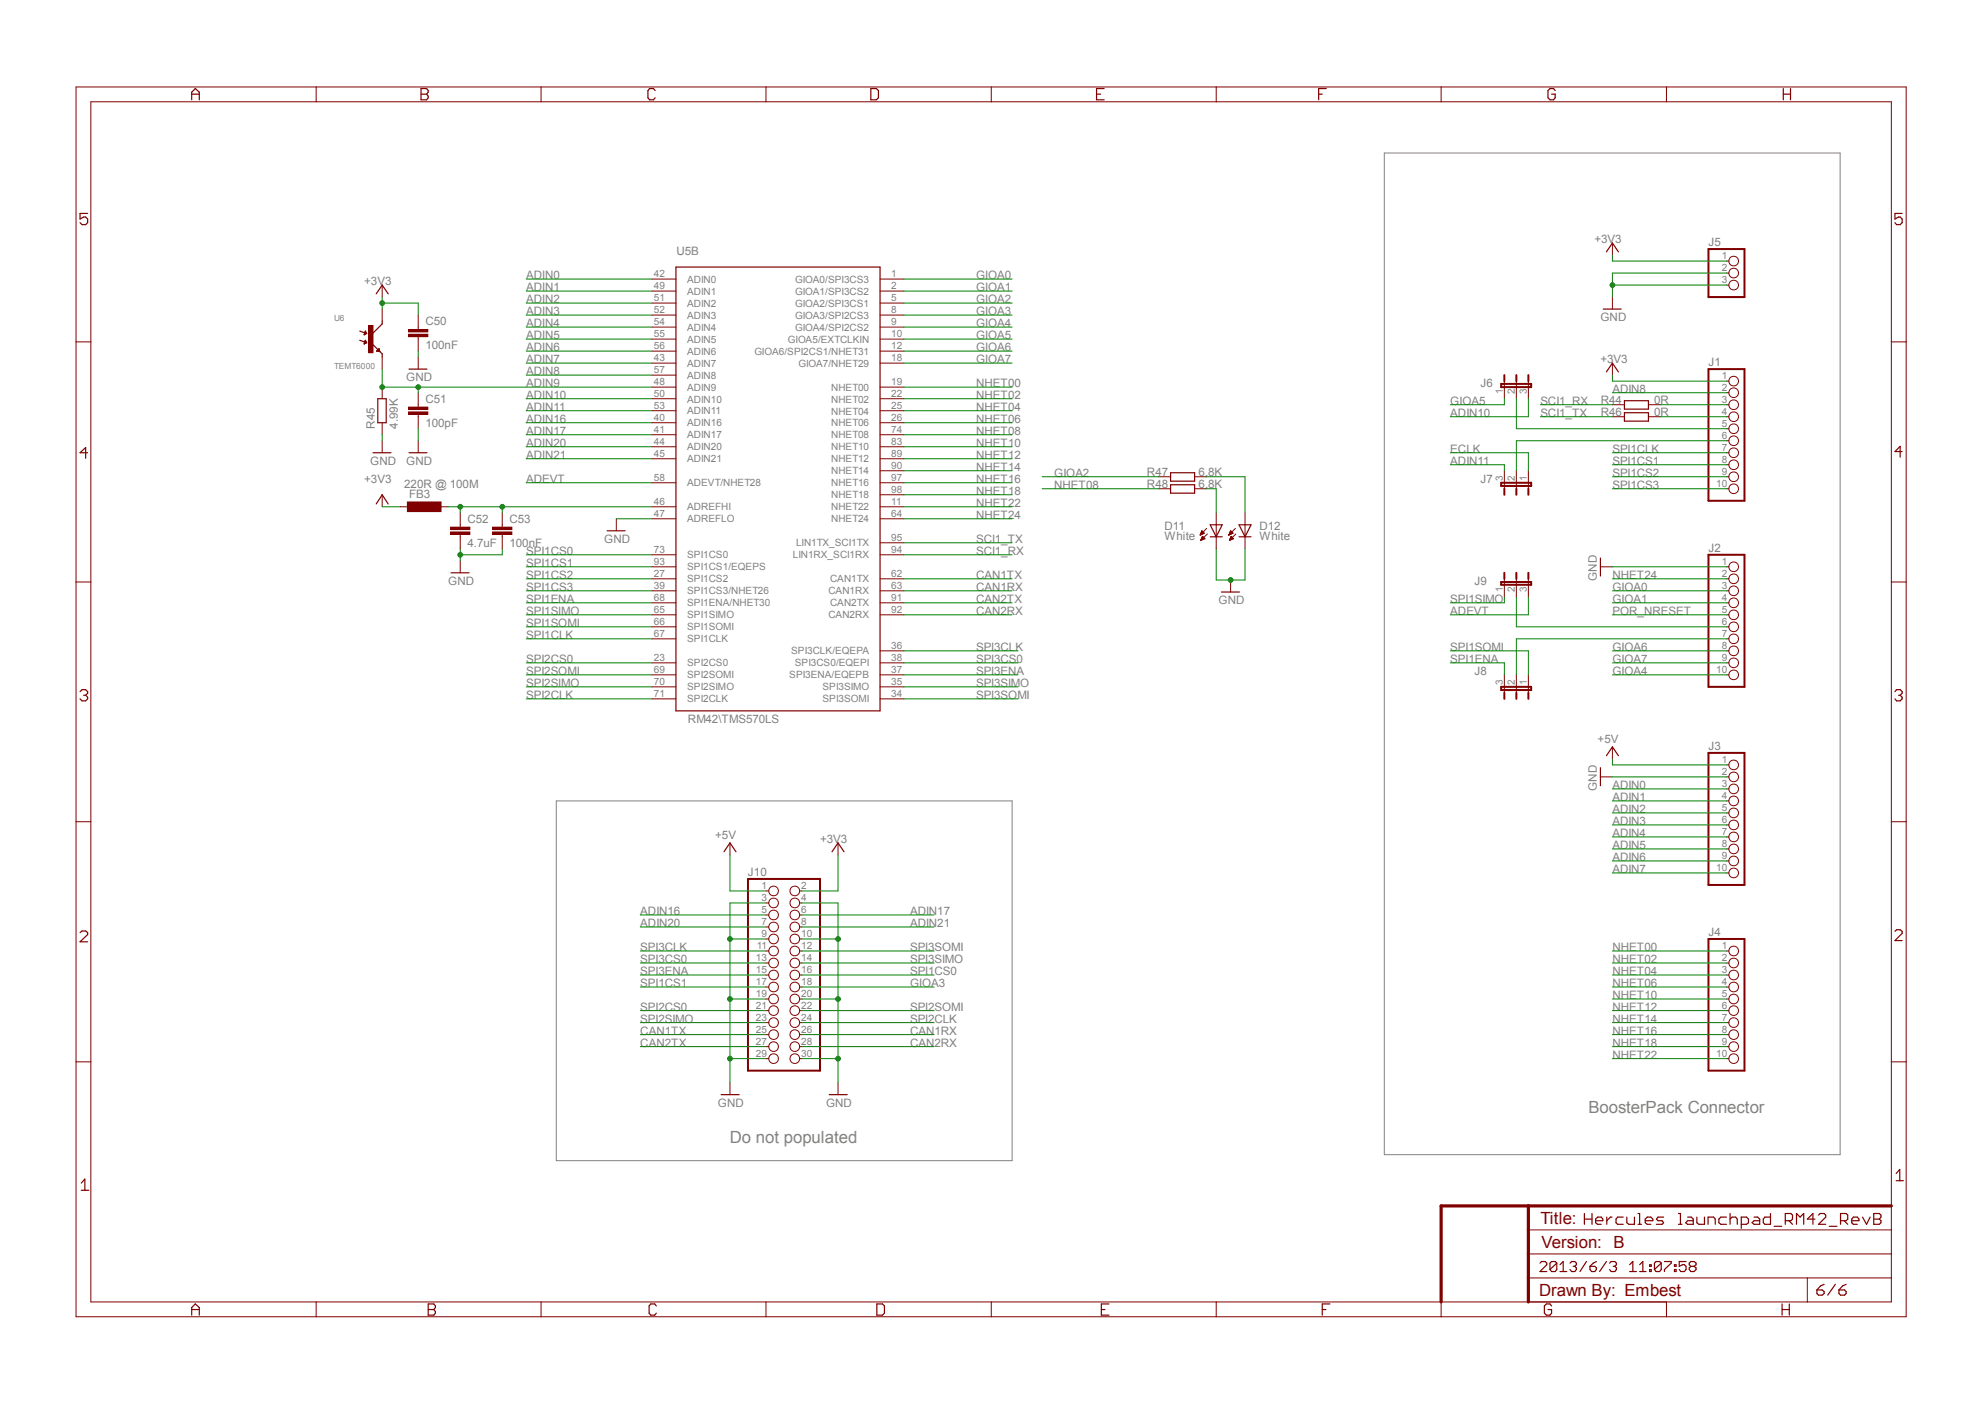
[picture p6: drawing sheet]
<svg xmlns="http://www.w3.org/2000/svg" width="420mm" height="297mm" viewBox="0 0 420 297" stroke-linecap="round" stroke-linejoin="round" font-family="sans-serif">
<path d="M292.9 32.4h96.4v211.9h-96.4zM117.7 169.4h96.4v76.2h-96.4z" fill="none" stroke="#808080" stroke-width=".21"/>
<g fill="none" stroke="#800000" stroke-width=".21">
<path d="M16.1 18.4h387.2v260.2h-387.2zM66.9 18.4v3.1M114.5 18.4v3.1M162.1 18.4v3.1M209.7 18.4v3.1M257.3 18.4v3.1M304.9 18.4v3.1M352.6 18.4v3.1M19.2 21.5h380.9v253.9h-380.9zM137.9 59h5.1M186.2 59h5.1M341.1 51.4v2.6"/>
<path d="M16.1 72.3h3.1M80.9 60.3v2.6M80.9 65.4v2.5M80.9 75.6v2.5M137.9 61.6h5.1M137.9 64.1h5.1M137.9 66.7h5.1M137.9 69.2h5.1M137.9 71.7h5.1M137.9 74.3h5.1M137.9 76.8h5.1M137.9 79.4h5.1"/>
<path d="M186.2 61.6h5.1M186.2 64.1h5.1M186.2 66.7h5.1M186.2 69.2h5.1M186.2 71.7h5.1M186.2 74.3h5.1M186.2 76.8h5.1M341.1 62.9v2.5M400.1 72.3h3.2M137.9 81.9h5.1M137.9 84.4h5.1M137.9 86.9h5.1"/>
<path d="M137.9 89.4h5.1M137.9 92h5.1M137.9 94.5h5.1M137.9 97.1h5.1M186.2 81.9h5.1M186.2 84.4h5.1M186.2 86.9h5.1M186.2 89.4h5.1M186.2 92h5.1M186.2 94.5h5.1M186.2 97.1h5.1M186.2 99.6h5.1"/>
<path d="M137.9 102.1h5.1M137.9 107.2h5.1M137.9 109.8h5.1M137.9 117.4h5.1M137.9 119.9h5.1M186.2 102.1h5.1M186.2 107.2h5.1M186.2 109.8h5.1M186.2 104.7h5.1M186.2 117.4h5.1M186.2 114.8h5.1M338.6 119.9h2.5"/>
<path d="M16.1 123.1h3.1M137.9 122.5h5.1M137.9 125h5.1M137.9 127.5h5.1M137.9 130.1h5.1M137.9 132.6h5.1M137.9 135.2h5.1M186.2 122.5h5.1M186.2 125h5.1M186.2 127.5h5.1M186.2 130.1h5.1M186.2 137.7h5.1"/>
<path d="M400.1 123.1h3.2M137.9 140.2h5.1M137.9 142.8h5.1M137.9 145.3h5.1M137.9 147.9h5.1M186.2 140.2h5.1M186.2 142.8h5.1M186.2 145.3h5.1M186.2 147.9h5.1M341.1 158v2.6M16.1 173.8h3.1M338.6 164.4h2.5"/>
<path d="M400.1 173.8h3.2M16.1 224.6h3.1M400.1 224.6h3.2M66.9 275.4v3.2M114.5 275.4v3.2M162.1 275.4v3.2M209.7 275.4v3.2M257.3 275.4v3.2M304.9 275.4v3.2M323.3 270.4h76.8M323.3 265.3h76.8M323.3 260.2h76.8"/>
<path d="M352.6 275.4v3.2M382.4 270.4v5"/>
</g>
<path d="M323.3 255.1v20.3M400.1 255.1h-95.2v20.3" fill="none" stroke="#800000" stroke-width=".68"/>
<g fill="none" stroke="#800000" stroke-width=".25">
<path d="M40.6 19.9h1.6M89.1 18.7h1.2l.3 .5v.3l-.3 .4 .3 .4v.4l-.3 .4h-1.2zM89.1 19.9h1.2M138.6 19.2l-.3-.5h-.9l-.3 .5v1.5l.3 .4h.9l.3-.4M184.2 18.7h1.2l.4 .5v1.5l-.4 .4h-1.2zM232 19.9h.8M233.6 18.7h-1.6v2.4h1.6M279 19.9h.7M280.6 18.7h-1.6v2.4M329 19.2l-.3-.5h-.8l-.4 .5v1.5l.4 .4h.8l.3-.4v-.8h-.7M377.3 18.7v2.4M377.3 19.9h1.5"/>
<path d="M378.8 18.7v2.4M40.6 21.1v-1.6l.7-.8 .9 .8v1.6M18.5 45.2h-1.6v1.1l.8-.4h.4l.4 .4v.8l-.4 .4h-.7l-.5-.4M143 56.5h43.2v93.9h-43.2zM339.9 53.3l1.2-1.9 1.3 1.9M402.4 45.2h-1.5v1.1l.8-.4h.3l.4 .4v.8l-.4 .4h-.8l-.3-.4M76.1 70l1.5 .6M76.1 72l1.5 .5M77 70.8h.1M77 70.7h.3M77 72.8h.1M77 72.6h.3"/>
<path d="M77.1 70.6h.5M77.1 70.5h.4M77.1 72.5h.5M77.1 72.3h.4M77.2 70.3h.2M77.2 70.2h.1M77.2 72.2h.2M77.2 72.1h.1M77.6 70.6l-.3-.6-.3 .8M77.6 70.6l-.6 .2M77.6 72.5l-.3-.5-.3 .8M77.6 72.5l-.6 .3"/>
<path d="M79.6 62.2l1.3-1.9 1.2 1.9M79.7 74.3l.6 .1M79.7 74.3l.5-.5 .1 .6M79.7 74.3h.6M79.8 74.1h.5M79.9 74h.4M80.1 73.9h.2M80.3 74.4h.1M80.9 67.9v.6l-2.6 2.6v1.2l2.6 2.6v.7M339.2 65.4h3.8M18.5 95.8h-1.6l1.2-1.1v2.3M402.4 95.5h-1.5l1.1-1.1v2.3"/>
<path d="M338.6 118.1v3.8M16.9 146.3l.5-.4h.7l.4 .4v.4l-.4 .4M17.7 147.1h.4M18.1 147.1l.4 .4v.4l-.4 .4h-.7l-.5-.4M339.9 159.9l1.2-1.9 1.3 1.9M400.9 146.3l.3-.4h.8l.4 .4v.4l-.4 .4M401.7 147.1h.3M402 147.1l.4 .4v.4l-.4 .4h-.8l-.3-.4M338.6 162.4v3.8M16.9 197.3l.5-.3h.7l.4 .3v.4l-1.6 1.5h1.6M400.9 197l.3-.3h.8l.4 .3v.5l-1.5 1.5h1.5M17.2 250.3l.7-.8v2.3"/>
<path d="M17.2 251.8h1.6M335.2 256.7v2.3M335.2 257.9h1.6M336.8 256.7v2.3M337.6 258.3h1.5v-.4l-.3-.4h-.8l-.4 .4v.8l.4 .3h.8M339.9 257.5v1.5M341 257.5h-.3l-.8 .8M343.4 257.5h-1.2l-.3 .4v.8l.3 .3h1.2M344.2 257.5v1.2l.4 .3h1.2v-1.5M346.5 259h.8M346.5 256.7h.4v2.3M348.1 258.3h1.6v-.4l-.5-.4h-.7l-.4 .4v.8l.4 .3h.7"/>
<path d="M352 257.5h-1.2l-.4 .4 .4 .4h.8l.4 .4-.4 .3h-1.2M355.1 259h.8M355.1 256.7h.4v2.3M357 257.5h.8l.4 .4v1.1h-1.2l-.4-.3 .4-.4h1.2M359 257.5v1.2l.4 .3h1.2v-1.5M361.4 259v-1.5h1.1l.4 .4v1.1M365.3 257.5h-1.2l-.5 .4v.8l.5 .3h1.2M366 257.9l.4-.4h.8l.3 .4v1.1M366 256.7v2.3M368.4 259h1.1l.4-.3v-.8l-.4-.4h-1.1v2.4M371.1 257.5h.8l.4 .4v1.1h-1.2l-.4-.3 .4-.4h1.2M374.6 256.7v2.3h-1.2l-.4-.3v-.8l.4-.4h1.2"/>
<path d="M375.3 259.4h1.6M377.7 258.3h1.2l.3-.4v-.8l-.3-.4h-1.2v2.3M378.5 258.3l.7 .7M380.1 259v-2.3l.7 .8 .8-.8v2.3M384 257.9h-1.6l1.1-1.2v2.3M384.7 257.1l.4-.4h.8l.3 .4v.4l-1.5 1.5h1.5M387 259.4h1.6M389.4 258.3h1.2l.3-.4v-.8l-.3-.4h-1.2v2.3M390.1 258.3l.8 .7M391.8 258.3h1.5v-.4l-.4-.4h-.8l-.3 .4v.8l.3 .3h.8M394 257.5l.9 1.5 .7-1.5M396.4 257.9h1.2"/>
<path d="M396.4 256.7h1.2l.3 .4v.4l-.3 .4 .3 .4v.4l-.3 .3h-1.2zM401.2 248.3l.7-.9v2.4M401.2 249.8h1.5M40.6 278.2v-1.6l.7-.7 .9 .7v1.6M40.6 277.1h1.6M90.6 277.1h1.2M90.6 275.9h1.2l.3 .4v.3l-.3 .5 .3 .4v.3l-.3 .4h-1.2zM138.9 276.3l-.4-.4h-.8l-.4 .4v1.5l.4 .4h.8l.4-.4M185.5 275.9h1.2l.4 .4v1.5l-.4 .4h-1.2zM233 277.1h.8M234.6 275.9h-1.6v2.3h1.6M279.7 277.1h.8"/>
<path d="M281.3 275.9h-1.6v2.3M325.8 267.2l.3-.3h.8l.3 .3v.4l-1.4 1.4h1.4M328.3 276.3l-.4-.4h-.7l-.5 .4v1.5l.5 .4h.7l.4-.4v-.7h-.8M329.4 267.2v1.4l-.4 .4h-.7l-.4-.4M329.4 267.2l-.4-.3h-.7l-.4 .3v1.4M329.4 267.2l-1.5 1.4M330 269h1.5M330 267.6l.7-.7v2.1M332.1 267.2l.4-.3h.7l.3 .3v.4l-.3 .3M332.8 267.9h.4M333.2 267.9l.3 .4v.3l-.3 .4h-.7l-.4-.4M335.6 266.9l-1.3 2.1"/>
<path d="M336.4 267.9h1l.3 .4v.3l-.3 .4h-.7l-.3-.4zM337.7 266.9l-.6 .3-.7 .7M339.9 266.9l-1.5 2.1M340.5 267.2l.4-.3h.7l.4 .3v.4l-.4 .3M341.3 267.9h.3M341.6 267.9l.4 .4v.3l-.4 .4h-.7l-.4-.4M344.8 269h1.4M344.8 267.6l.6-.7v2.1M346.9 269h1.3M346.9 267.6l.7-.7v2.1M349 268.6h.3v.4h-.3zM349 267.6h.3v.3h-.3z"/>
<path d="M351.5 267.2v1.4l-.4 .4h-.7l-.4-.4M351.5 267.2l-.4-.3h-.7l-.4 .3v1.4M351.5 267.2l-1.5 1.4M352.1 266.9h1.5v.3l-1.5 1.4v.4M354.2 268.6h.4v.4h-.4zM354.2 267.6h.4v.3h-.4zM356.7 266.9h-1.4v1l.6-.3h.5l.3 .3v.7l-.3 .4h-.8l-.3-.4M357.7 267.9l-.3-.3v-.4l.3-.3h.7l.4 .3v.4l-.4 .3M357.7 267.9l-.3 .4v.3l.3 .4h.7l.4-.4v-.3l-.4-.4M357.7 267.9h.7M377 277.1h1.5M377 275.9v2.3"/>
<path d="M378.5 275.9v2.3M384.4 272.9h1.1l.4 .3v.5l-.4 .3h-.8l-.3-.3zM385.9 271.7l-.8 .4-.7 .8M388.3 271.7l-1.6 2.3M389 272.9h1.2l.4 .3v.5l-.4 .3h-.8l-.4-.3zM390.6 271.7l-.8 .4-.8 .8"/>
</g>
<path d="M78.1 68.9h.8v5.7h-.8z" fill-rule="evenodd" fill="#800000"/>
<g fill="none" stroke="#800000" stroke-width=".21">
<path d="M365.3 55.2h.5M365.3 57.8h.5M78.1 68.9h.8v5.7h-.8zM88.5 75.6v2.5M341.1 76.8v2.6M365.3 60.3h.5M80.9 93.2v2.6M88.5 93.2v2.6M365.3 80.6h.5M365.3 83.1h.5M365.3 85.6h.5M365.3 88.2h.5"/>
<path d="M365.3 90.7h.5M365.3 93.2h.5M365.3 95.8h.5M365.3 98.3h.5M80.9 104.7v2.5M97.4 118.6v2.6M130.4 109.8v2.5M253.9 113.1h.2M253.9 113.1h.4M254 113h.5M254 112.9h.7M254 114.3h.1"/>
<path d="M254.1 112.8h.7M254.1 112.7h.6M254.1 112.6h.5M254.1 114.2h.2M254.1 114.2h.3M254.1 114.1h.5M254.2 112.6h.3M254.2 112.5h.2M254.2 112.4h.1M254.2 114h.6M254.2 113.9h.6M254.3 113.8h.4"/>
<path d="M254.3 113.7h.4M254.3 113.7h.3M254.3 113.6h.2M254.3 113.5h.1M254.4 113.5l-.4 .8M254.4 113.5l.5 .5-.9 .3M254.8 112.8l-.5-.5-.4 .9M254.8 112.8l-.9 .4M255.3 111.8l-1.4 1.4M255.4 113l-1.4 1.3M257.3 108.5v7.6M260 113.1h.2"/>
<path d="M260 113.1h.3M260.1 113h.4M260.1 112.9h.7M260.1 114.3h.1M260.1 114.2h.2M260.2 112.8h.7M260.2 112.7h.6M260.2 112.6h.5M260.2 114.2h.3M260.2 114.1h.5M260.3 112.6h.3M260.3 112.5h.2"/>
<path d="M260.3 112.4h.1M260.3 114h.6M260.3 113.9h.6M260.3 113.8h.5M260.3 113.7h.4M260.4 113.7h.3M260.4 113.6h.2M260.4 113.5h.1M260.4 113.5l-.3 .8M260.4 113.5l.5 .5-.8 .3M260.9 112.8l-.6-.5-.4 .9M260.9 112.8l-1 .4"/>
<path d="M261.4 111.8l-1.5 1.4M261.5 113l-1.4 1.3M263.4 108.5v7.6M365.3 100.9h.5M365.3 103.4h.5M365.3 119.9h.5M365.3 122.5h.5M365.3 125h.5M365.3 127.5h.5M365.3 130.1h.5M365.3 132.6h.5M365.3 135.2h.5"/>
<path d="M365.3 137.7h.5M365.3 140.2h.5M365.3 142.8h.5M154.4 178.3v2.6M177.3 178.3v2.6M365.3 161.8h.5M365.3 164.4h.5M365.3 166.9h.5M365.3 169.4h.5M365.3 172h.5M365.3 174.5h.5M365.3 177.1h.5"/>
<path d="M365.3 179.6h.5M162.1 188.5h.5M162.1 191h.5M162.1 193.6h.5M162.1 196.1h.5M162.1 198.7h.5M169.2 188.5h.5M169.2 191h.5M169.2 193.6h.5M169.2 196.1h.5M169.2 198.7h.5M365.3 182.1h.5"/>
<path d="M365.3 184.7h.5M162.1 201.2h.5M162.1 203.7h.5M162.1 206.3h.5M162.1 208.8h.5M162.1 211.4h.5M162.1 213.8h.5M162.1 216.4h.5M162.1 218.9h.5M169.2 201.2h.5M169.2 203.7h.5M169.2 206.3h.5"/>
<path d="M169.2 208.8h.5M169.2 211.4h.5M169.2 213.8h.5M169.2 216.4h.5M169.2 218.9h.5M365.3 201.2h.5M365.3 203.7h.5M365.3 206.3h.5M365.3 208.8h.5M365.3 211.4h.5M365.3 213.8h.5M365.3 216.4h.5"/>
<path d="M365.3 218.9h.5M154.4 229.1v2.5M162.1 221.4h.5M162.1 224h.5M169.2 221.4h.5M169.2 224h.5M177.3 229.1v2.5M365.3 221.4h.5M365.3 224h.5"/>
<circle cx="366.8" cy="57.8" r="1.02"/>
<circle cx="366.8" cy="55.2" r="1.02"/>
<circle cx="366.8" cy="60.3" r="1.02"/>
<circle cx="366.8" cy="90.7" r="1.02"/>
<circle cx="366.8" cy="80.6" r="1.02"/>
<circle cx="366.8" cy="83.1" r="1.02"/>
<circle cx="366.8" cy="88.2" r="1.02"/>
<circle cx="366.8" cy="95.8" r="1.02"/>
<circle cx="366.8" cy="93.2" r="1.02"/>
<circle cx="366.8" cy="85.6" r="1.02"/>
<circle cx="366.8" cy="98.3" r="1.02"/>
<circle cx="366.8" cy="100.9" r="1.02"/>
<circle cx="366.8" cy="103.4" r="1.02"/>
<circle cx="366.8" cy="119.9" r="1.02"/>
<circle cx="366.8" cy="122.5" r="1.02"/>
<circle cx="366.8" cy="125" r="1.02"/>
<circle cx="366.8" cy="130.1" r="1.02"/>
<circle cx="366.8" cy="135.2" r="1.02"/>
<circle cx="366.8" cy="137.7" r="1.02"/>
<circle cx="366.8" cy="127.5" r="1.02"/>
<circle cx="366.8" cy="132.6" r="1.02"/>
<circle cx="366.8" cy="142.8" r="1.02"/>
<circle cx="366.8" cy="140.2" r="1.02"/>
<circle cx="366.8" cy="174.5" r="1.02"/>
<circle cx="366.8" cy="179.6" r="1.02"/>
<circle cx="366.8" cy="166.9" r="1.02"/>
<circle cx="366.8" cy="161.8" r="1.02"/>
<circle cx="366.8" cy="169.4" r="1.02"/>
<circle cx="366.8" cy="172" r="1.02"/>
<circle cx="366.8" cy="164.4" r="1.02"/>
<circle cx="366.8" cy="177.1" r="1.02"/>
<circle cx="163.7" cy="193.6" r="1.02"/>
<circle cx="163.7" cy="198.7" r="1.02"/>
<circle cx="163.7" cy="188.5" r="1.02"/>
<circle cx="163.7" cy="191" r="1.02"/>
<circle cx="163.7" cy="196.1" r="1.02"/>
<circle cx="168.1" cy="193.6" r="1.02"/>
<circle cx="168.1" cy="198.7" r="1.02"/>
<circle cx="168.1" cy="188.5" r="1.02"/>
<circle cx="168.1" cy="191" r="1.02"/>
<circle cx="168.1" cy="196.1" r="1.02"/>
<circle cx="366.8" cy="182.1" r="1.02"/>
<circle cx="366.8" cy="184.7" r="1.02"/>
<circle cx="163.7" cy="213.8" r="1.02"/>
<circle cx="163.7" cy="208.8" r="1.02"/>
<circle cx="163.7" cy="216.3" r="1.02"/>
<circle cx="163.7" cy="206.3" r="1.02"/>
<circle cx="163.7" cy="201.2" r="1.02"/>
<circle cx="163.7" cy="218.9" r="1.02"/>
<circle cx="163.7" cy="211.4" r="1.02"/>
<circle cx="163.7" cy="203.7" r="1.02"/>
<circle cx="168.1" cy="213.8" r="1.02"/>
<circle cx="168.1" cy="216.3" r="1.02"/>
<circle cx="168.1" cy="208.8" r="1.02"/>
<circle cx="168.1" cy="206.3" r="1.02"/>
<circle cx="168.1" cy="201.2" r="1.02"/>
<circle cx="168.1" cy="211.4" r="1.02"/>
<circle cx="168.1" cy="218.9" r="1.02"/>
<circle cx="168.1" cy="203.7" r="1.02"/>
<circle cx="366.8" cy="213.8" r="1.02"/>
<circle cx="366.8" cy="208.8" r="1.02"/>
<circle cx="366.8" cy="216.3" r="1.02"/>
<circle cx="366.8" cy="201.2" r="1.02"/>
<circle cx="366.8" cy="206.3" r="1.02"/>
<circle cx="366.8" cy="211.4" r="1.02"/>
<circle cx="366.8" cy="218.9" r="1.02"/>
<circle cx="366.8" cy="203.7" r="1.02"/>
<circle cx="163.7" cy="221.4" r="1.02"/>
<circle cx="163.7" cy="224" r="1.02"/>
<circle cx="168.1" cy="221.4" r="1.02"/>
<circle cx="168.1" cy="224" r="1.02"/>
<circle cx="366.8" cy="221.4" r="1.02"/>
<circle cx="366.8" cy="224" r="1.02"/>
</g>
<g fill="none" stroke="#800000" stroke-width=".25">
<path d="M86.5 78.1h3.8M339.9 78.7l1.2-1.9 1.3 1.9M78.9 95.8h3.8M86.5 95.8h3.8M79.6 106.6l1.3-1.9 1.2 1.9M128.4 112.3h3.8M256 111h2.6l-1.3 2.6zM256 113.6h2.6M262.1 113.6h2.6M262.1 111h2.6l-1.3 2.6zM95.4 121.2h3.8M153.2 180.2l1.2-1.9 1.3 1.9"/>
<path d="M176 180.2l1.3-1.9 1.3 1.9M152.6 231.6h3.8M175.4 231.6h3.8"/>
</g>
<path d="M361.4 52.7h7.7v10.2h-7.7zM361.4 78.1h7.7v27.8h-7.7zM361.4 117.4h7.7v27.9h-7.7zM361.4 159.3h7.7v27.9h-7.7zM158.2 186h15.3v40.5h-15.3zM361.4 198.7h7.7v27.8h-7.7z" fill="none" stroke="#800000" stroke-width=".42"/>
<path d="M86.2 106.2h7.1v2h-7.1z" fill-rule="evenodd" fill="#800000"/>
<g fill="none" stroke="#800000" stroke-width=".21">
<path d="M318.3 80.6v3.8M318.3 99.6v3.8M320.8 80.6v3.8M320.8 99.6v3.8M323.3 80.6v3.8M323.3 99.6v3.8M84.7 107.2h2.5M86.2 106.2h7.1v2h-7.1zM92.3 107.2h2.5M97.4 111v.5M97.4 113.1v.5M318.3 122.5v3.8"/>
<path d="M320.8 122.5v3.8M323.3 122.5v3.8M318.3 142.8v3.8M320.8 142.8v3.8M323.3 142.8v3.8"/>
</g>
<g fill="none" stroke="#800000" stroke-width=".42">
<path d="M318.3 79.4v1.2M320.8 79.4v1.2M323.3 79.4v1.2M317.6 81.2h6.3v.7h-6.3zM317.6 102.1h6.3v.7h-6.3zM318.3 103.4v1.3M320.8 103.4v1.3M323.3 103.4v1.3M317.6 123.1h6.3v.6h-6.3zM318.3 121.2v1.3M320.8 121.2v1.3M323.3 121.2v1.3"/>
<path d="M317.6 145.3h6.3v.7h-6.3zM318.3 146.6v1.3M320.8 146.6v1.3M323.3 146.6v1.3"/>
</g>
<path d="M95.3 112.6h4.1v.5h-4.1z" fill-rule="evenodd" fill="#800000"/>
<path d="M95.3 112.6h4.1v.5h-4.1z" fill="none" stroke="#800000" stroke-width=".21"/>
<path d="M95.3 111.5h4.1v.5h-4.1z" fill-rule="evenodd" fill="#800000"/>
<path d="M95.3 111.5h4.1v.5h-4.1zM97.4 108.5v2.5M97.4 113.6v2.5M106.3 111v.5M106.3 113.1v.5" fill="none" stroke="#800000" stroke-width=".21"/>
<path d="M104.2 112.6h4.1v.5h-4.1z" fill-rule="evenodd" fill="#800000"/>
<path d="M104.2 112.6h4.1v.5h-4.1z" fill="none" stroke="#800000" stroke-width=".21"/>
<path d="M104.2 111.5h4.1v.5h-4.1z" fill-rule="evenodd" fill="#800000"/>
<path d="M88.5 69.2v.5M88.5 71.2v.5M104.2 111.5h4.1v.5h-4.1zM106.3 108.5v2.5M106.3 113.6v2.5" fill="none" stroke="#800000" stroke-width=".21"/>
<path d="M86.4 70.7h4.1v.5h-4.1z" fill-rule="evenodd" fill="#800000"/>
<path d="M86.4 70.7h4.1v.5h-4.1z" fill="none" stroke="#800000" stroke-width=".21"/>
<path d="M86.4 69.7h4.1v.5h-4.1z" fill-rule="evenodd" fill="#800000"/>
<path d="M86.4 69.7h4.1v.5h-4.1zM88.5 66.7v2.5M88.5 71.7v2.6M88.5 85.6v.5M88.5 87.7v.5" fill="none" stroke="#800000" stroke-width=".21"/>
<path d="M86.4 87.2h4.1v.5h-4.1z" fill-rule="evenodd" fill="#800000"/>
<path d="M86.4 87.2h4.1v.5h-4.1z" fill="none" stroke="#800000" stroke-width=".21"/>
<path d="M86.4 86.1h4.1v.5h-4.1z" fill-rule="evenodd" fill="#800000"/>
<g fill="none" stroke="#800000" stroke-width=".21">
<path d="M80.9 81.9v2.5M80.9 89.4v2.6M86.4 86.1h4.1v.5h-4.1zM88.5 83.1v2.5M88.5 88.2v2.5M341.1 85.6h2.6M341.1 88.2h2.6M348.7 85.6h2.6M348.7 88.2h2.6M245.1 100.9h2.5M245.1 103.4h2.5M252.7 100.9h2.6"/>
<path d="M252.7 103.4h2.6M260.3 122.7v2.6"/>
</g>
<path d="M79.9 84.4h1.8v5h-1.8zM343.7 84.8h5v1.8h-5zM343.7 87.3h5v1.8h-5zM247.6 100h5.1v1.8h-5.1zM247.6 102.6h5.1v1.7h-5.1zM258.4 125.3h3.8" fill="none" stroke="#800000" stroke-width=".25"/>
<g fill="none" stroke="#008000" stroke-width=".21">
<path d="M341.1 54v1.2h24.2M80.9 62.9v2.5M80.9 64.1h7.6v2.6M191.3 74.3h22.8M191.3 81.9h22.8M191.3 84.4h22.8M191.3 86.9h22.8M191.3 89.4h22.8M191.3 92h22.8M191.3 94.5h22.8M191.3 97.1h22.8M191.3 99.6h22.8"/>
<path d="M351.3 85.6h14M351.3 88.2h14M191.3 102.1h22.8M191.3 104.7h22.8M220.5 103.4h24.6M341.1 137.7h24.2M191.3 145.3h24.1M169.7 203.7h27.9M341.1 203.7h24.2M341.1 201.2h24.2M341.1 206.3h24.2M341.1 208.8h24.2"/>
<path d="M341.1 211.4h24.2M341.1 213.8h24.2M341.1 216.4h24.2M341.1 218.9h24.2M341.1 221.4h24.2"/>
</g>
<circle cx="80.9" cy="64.1" r=".5" fill="#008000"/>
<g fill="none" stroke="#008000" stroke-width=".21">
<path d="M111.3 59h26.6M365.3 57.8h-24.2v5.1M111.3 61.6h26.6M111.3 64.1h26.6M111.3 66.7h26.6M111.3 69.2h26.6M111.3 71.7h26.6M111.3 74.3h26.6M111.3 76.8h26.6M111.3 79.4h26.6M341.1 79.4v1.2h24.2M341.1 60.3h24.2"/>
<path d="M341.1 83.1h24.2M80.9 107.2h3.8M341.1 160.6v1.2h24.2M341.1 166.9h24.2M341.1 169.4h24.2M341.1 172h24.2M341.1 174.5h24.2M341.1 177.1h24.2M341.1 179.6h24.2M341.1 164.4h24.2M154.4 180.9v7.6h7.7M177.3 180.9v7.6h-7.6"/>
<path d="M341.1 182.1h24.2M341.1 184.7h24.2"/>
<circle cx="80.9" cy="64.1" r=".5"/>
</g>
<circle cx="341.1" cy="60.3" r=".5" fill="#008000"/>
<g fill="none" stroke="#008000" stroke-width=".21">
<path d="M88.5 74.3v1.3M88.5 90.7v2.5M97.4 116.1v2.5M106.3 116.1v1.3h-8.9M130.4 109.8h7.5"/>
<circle cx="341.1" cy="60.3" r=".5"/>
</g>
<circle cx="97.4" cy="117.4" r=".5" fill="#008000"/>
<g fill="none" stroke="#008000" stroke-width=".21">
<path d="M341.1 119.9h24.2M162.1 224h-7.7v5.1"/>
<circle cx="97.4" cy="117.4" r=".5"/>
</g>
<circle cx="154.4" cy="224" r=".5" fill="#008000"/>
<g fill="none" stroke="#008000" stroke-width=".21">
<path d="M162.1 191h-7.7v33M154.4 211.4h7.7"/>
<circle cx="154.4" cy="224" r=".5"/>
</g>
<circle cx="154.4" cy="211.4" r=".5" fill="#008000"/>
<g fill="none" stroke="#008000" stroke-width=".21">
<path d="M154.4 198.7h7.7"/>
<circle cx="154.4" cy="211.4" r=".5"/>
</g>
<circle cx="154.4" cy="198.7" r=".5" fill="#008000"/>
<g fill="none" stroke="#008000" stroke-width=".21">
<path d="M169.7 224h7.6v5.1"/>
<circle cx="154.4" cy="198.7" r=".5"/>
</g>
<circle cx="177.3" cy="224" r=".5" fill="#008000"/>
<g fill="none" stroke="#008000" stroke-width=".21">
<path d="M169.7 191h7.6v33M169.7 211.4h7.6"/>
<circle cx="177.3" cy="224" r=".5"/>
</g>
<circle cx="177.3" cy="211.4" r=".5" fill="#008000"/>
<g fill="none" stroke="#008000" stroke-width=".21">
<path d="M169.7 198.7h7.6"/>
<circle cx="177.3" cy="211.4" r=".5"/>
</g>
<circle cx="177.3" cy="198.7" r=".5" fill="#008000"/>
<g fill="none" stroke="#008000" stroke-width=".21">
<path d="M80.9 92v1.2M257.3 116.1v6.6h6.1v-6.6"/>
<circle cx="177.3" cy="198.7" r=".5"/>
</g>
<circle cx="260.4" cy="122.7" r=".5" fill="#008000"/>
<g fill="none" stroke="#008000" stroke-width=".21">
<path d="M80.9 78.1v3.8h57M88.5 81.9v1.2"/>
<circle cx="260.4" cy="122.7" r=".5"/>
</g>
<circle cx="88.5" cy="81.9" r=".5" fill="#008000"/>
<circle cx="88.5" cy="81.9" r=".5" fill="none" stroke="#008000" stroke-width=".21"/>
<circle cx="80.9" cy="81.9" r=".5" fill="#008000"/>
<g fill="none" stroke="#008000" stroke-width=".21">
<path d="M94.8 107.2h43.1M106.3 107.2v1.3"/>
<circle cx="80.9" cy="81.9" r=".5"/>
</g>
<circle cx="106.3" cy="107.2" r=".5" fill="#008000"/>
<g fill="none" stroke="#008000" stroke-width=".21">
<path d="M97.4 107.2v1.3"/>
<circle cx="106.3" cy="107.2" r=".5"/>
</g>
<circle cx="97.4" cy="107.2" r=".5" fill="#008000"/>
<g fill="none" stroke="#008000" stroke-width=".21">
<path d="M191.3 59h22.8M191.3 76.8h22.8M191.3 66.7h22.8M191.3 69.2h22.8M191.3 71.7h22.8M191.3 61.6h22.8M191.3 64.1h22.8M111.3 84.4h26.6M111.3 89.4h26.6M111.3 92h26.6M111.3 94.5h26.6M111.3 97.1h26.6"/>
<path d="M111.3 86.9h26.6M306.8 98.3h11.5v1.3M306.8 95.8h16.5v3.8M318.3 84.4v1.2h-11.5M320.8 84.4v6.3h44.5M323.3 84.4v3.8h-16.5M325.9 85.6h15.2M325.9 88.2h15.2M341.1 95.8h24.2M341.1 98.3h24.2M365.3 93.2h-44.5v6.4M111.3 117.4h26.6"/>
<path d="M111.3 102.1h26.6M111.3 119.9h26.6M191.3 117.4h22.8M191.3 114.8h22.8M191.3 107.2h22.8M191.3 109.8h22.8M220.5 100.9h24.6M255.3 100.9h8.1v7.6M255.3 103.4h2v5.1M341.1 100.9h24.2M341.1 103.4h24.2M111.3 127.5h26.6"/>
<path d="M111.3 130.1h26.6M111.3 135.2h26.6M111.3 132.6h26.6M111.3 122.5h26.6M111.3 125h26.6M191.3 137.7h24.1M191.3 127.5h22.8M191.3 130.1h22.8M191.3 122.5h22.8M191.3 125h22.8M306.8 137.7h16.5v5.1M318.3 126.3v1.2h-11.5"/>
<path d="M320.8 126.3v6.3h44.5M323.3 126.3v3.8h-16.5M341.1 127.5h24.2M341.1 130.1h24.2M341.1 122.5h24.2M341.1 125h24.2M365.3 135.2h-44.5v7.6M111.3 140.2h26.6M111.3 142.8h26.6M111.3 147.9h26.6M111.3 145.3h26.6M191.3 140.2h24.1"/>
<path d="M191.3 142.8h24.1M191.3 147.9h24.1M306.8 140.2h11.5v2.6M341.1 140.2h24.2M341.1 142.8h24.2M135.5 193.6h26.6M135.5 196.1h26.6M169.7 193.6h27.9M169.7 196.1h27.9M135.5 208.8h26.6M135.5 216.4h26.6M135.5 201.2h26.6"/>
<path d="M135.5 203.7h26.6M135.5 206.3h26.6M135.5 218.9h26.6M135.5 213.8h26.6M169.7 208.8h27.9M169.7 216.4h27.9M169.7 201.2h27.9M169.7 206.3h27.9M169.7 218.9h27.9M169.7 213.8h27.9M135.5 221.4h26.6M169.7 221.4h27.9"/>
<path d="M341.1 224h24.2"/>
<circle cx="97.4" cy="107.2" r=".5"/>
</g>
<g font-size="3.6" fill="#808080">
<text x="336" y="235.4">BoosterPack Connector</text>
<text x="154.4" y="241.8">Do not populated</text>
</g>
<g font-size="3.6" fill="#800000">
<text x="325.9" y="259">Title:</text>
<text x="326.1" y="264.1">Version: B</text>
<text x="325.6" y="274.3">Drawn By: Embest</text>
</g>
<g font-size="2.5" fill="#808080">
<text x="143.1" y="54">U5B</text>
<text x="337.3" y="51.4">+3V3</text>
<text x="361.4" y="52">J5</text>
<text x="111.3" y="59">ADIN0</text>
<text x="206.5" y="59">GIOA0</text>
<text x="77" y="60.3">+3V3</text>
<text x="111.3" y="61.6">ADIN1</text>
<text x="111.3" y="64.1">ADIN2</text>
<text x="206.5" y="61.6">GIOA1</text>
<text x="206.5" y="64.1">GIOA2</text>
<text x="90" y="68.8">C50</text>
<text x="111.3" y="66.7">ADIN3</text>
<text x="111.3" y="69.2">ADIN4</text>
<text x="111.3" y="71.7">ADIN5</text>
<text x="206.5" y="66.7">GIOA3</text>
<text x="206.5" y="69.2">GIOA4</text>
<text x="206.5" y="71.7">GIOA5</text>
<text x="338.6" y="67.9">GND</text>
<text x="90" y="73.9">100nF</text>
<text x="111.3" y="74.3">ADIN6</text>
<text x="111.3" y="76.8">ADIN7</text>
<text x="206.5" y="74.3">GIOA6</text>
<text x="206.5" y="76.8">GIOA7</text>
<text x="338.6" y="76.8">+3V3</text>
<text x="361.4" y="77.4">J1</text>
<text x="85.9" y="80.6">GND</text>
<text x="111.3" y="79.4">ADIN8</text>
<text x="111.3" y="81.9">ADIN9</text>
<text x="206.5" y="81.9">NHET00</text>
<text x="313.2" y="81.9">J6</text>
<text x="341.1" y="83.2">ADIN8</text>
<text x="90" y="85.3">C51</text>
<text x="111.3" y="84.4">ADIN10</text>
<text x="111.3" y="89.4">ADIN16</text>
<text x="111.3" y="86.9">ADIN11</text>
<text x="206.5" y="84.4">NHET02</text>
<text x="206.5" y="86.9">NHET04</text>
<text x="206.5" y="89.4">NHET06</text>
<text x="306.8" y="85.7">GIOA5</text>
<text x="306.8" y="88.2">ADIN10</text>
<text x="325.9" y="85.7">SCI1_RX</text>
<text x="325.9" y="88.2">SCI1_TX</text>
<text x="338.7" y="85.4">R44</text>
<text x="338.7" y="87.9">R46</text>
<text x="349.9" y="85.5">0R</text>
<text x="349.9" y="88">0R</text>
<text x="79.3" y="90.7" transform="rotate(-90 79.3 90.7)">R45</text>
<text x="84.2" y="90.7" transform="rotate(-90 84.2 90.7)">4.99K</text>
<text x="90" y="90.4">100pF</text>
<text x="111.3" y="92">ADIN17</text>
<text x="111.3" y="94.5">ADIN20</text>
<text x="206.5" y="92">NHET08</text>
<text x="206.5" y="94.5">NHET10</text>
<text x="306.8" y="95.8">ECLK</text>
<text x="341.1" y="95.8">SPI1CLK</text>
<text x="78.3" y="98.3">GND</text>
<text x="85.9" y="98.3">GND</text>
<text x="111.3" y="97.1">ADIN21</text>
<text x="206.5" y="97.1">NHET12</text>
<text x="206.5" y="99.6">NHET14</text>
<text x="223" y="100.9">GIOA2</text>
<text x="242.7" y="100.6">R47</text>
<text x="253.6" y="100.6">6.8K</text>
<text x="306.8" y="98.3">ADIN11</text>
<text x="341.1" y="98.3">SPI1CS1</text>
<text x="341.1" y="100.9">SPI1CS2</text>
<text x="77" y="102.1">+3V3</text>
<text x="85.5" y="103.2">220R @ 100M</text>
<text x="86.5" y="105.4">FB3</text>
<text x="111.3" y="102.1">ADEVT</text>
<text x="206.5" y="102.1">NHET16</text>
<text x="206.5" y="104.7">NHET18</text>
<text x="206.5" y="107.2">NHET22</text>
<text x="223" y="103.4">NHET08</text>
<text x="242.7" y="103.2">R48</text>
<text x="253.6" y="103.2">6.8K</text>
<text x="313.2" y="102.1">J7</text>
<text x="341.1" y="103.4">SPI1CS3</text>
<text x="98.9" y="110.7">C52</text>
<text x="107.8" y="110.7">C53</text>
<text x="206.5" y="109.8">NHET24</text>
<text x="246.4" y="112">D11</text>
<text x="266.4" y="112">D12</text>
<text x="98.9" y="115.8">4.7uF</text>
<text x="107.8" y="115.8">100nF</text>
<text x="111.3" y="117.4">SPI1CS0</text>
<text x="111.3" y="119.9">SPI1CS1</text>
<text x="127.8" y="114.8">GND</text>
<text x="206.5" y="117.4">SCI1_RX</text>
<text x="206.5" y="114.8">SCI1_TX</text>
<text x="246.4" y="114.2">White</text>
<text x="266.4" y="114.2">White</text>
<text x="361.4" y="116.8">J2</text>
<text x="94.8" y="123.7">GND</text>
<text x="111.3" y="122.5">SPI1CS2</text>
<text x="111.3" y="125">SPI1CS3</text>
<text x="206.5" y="122.5">CAN1TX</text>
<text x="206.5" y="125">CAN1RX</text>
<text x="311.9" y="123.7">J9</text>
<text x="337.8" y="122.9" transform="rotate(-90 337.8 122.9)">GND</text>
<text x="341.1" y="125">GIOA0</text>
<text x="341.1" y="122.5">NHET24</text>
<text x="111.3" y="130.1">SPI1SIMO</text>
<text x="111.3" y="127.5">SPI1ENA</text>
<text x="206.5" y="127.5">CAN2TX</text>
<text x="206.5" y="130.1">CAN2RX</text>
<text x="257.8" y="127.8">GND</text>
<text x="306.8" y="127.5">SPI1SIMO</text>
<text x="306.8" y="130.1">ADEVT</text>
<text x="341.1" y="127.5">GIOA1</text>
<text x="341.1" y="130.1">POR_NRESET</text>
<text x="111.3" y="135.2">SPI1CLK</text>
<text x="111.3" y="132.6">SPI1SOMI</text>
<text x="206.5" y="137.7">SPI3CLK</text>
<text x="306.8" y="137.7">SPI1SOMI</text>
<text x="341.1" y="137.7">GIOA6</text>
<text x="111.3" y="140.2">SPI2CS0</text>
<text x="111.3" y="142.8">SPI2SOMI</text>
<text x="206.5" y="140.2">SPI3CS0</text>
<text x="206.5" y="142.8">SPI3ENA</text>
<text x="306.8" y="140.2">SPI1ENA</text>
<text x="311.9" y="142.8">J8</text>
<text x="341.1" y="140.2">GIOA7</text>
<text x="341.1" y="142.8">GIOA4</text>
<text x="111.3" y="147.9">SPI2CLK</text>
<text x="111.3" y="145.3">SPI2SIMO</text>
<text x="206.5" y="145.3">SPI3SIMO</text>
<text x="206.5" y="147.9">SPI3SOMI</text>
<text x="145.5" y="152.9">RM42\TMS570LS</text>
<text x="338" y="157.3">+5V</text>
<text x="361.4" y="158.6">J3</text>
<text x="337.8" y="167.3" transform="rotate(-90 337.8 167.3)">GND</text>
<text x="341.1" y="166.9">ADIN0</text>
<text x="341.1" y="169.4">ADIN1</text>
<text x="341.1" y="172">ADIN2</text>
<text x="151.3" y="177.6">+5V</text>
<text x="173.5" y="178.3">+3V3</text>
<text x="341.1" y="174.5">ADIN3</text>
<text x="341.1" y="177.1">ADIN4</text>
<text x="341.1" y="179.6">ADIN5</text>
<text x="158.2" y="185.3">J10</text>
<text x="341.1" y="182.1">ADIN6</text>
<text x="341.1" y="184.7">ADIN7</text>
<text x="135.5" y="193.6">ADIN16</text>
<text x="135.5" y="196.1">ADIN20</text>
<text x="192.5" y="193.6">ADIN17</text>
<text x="192.5" y="196.1">ADIN21</text>
<text x="361.4" y="198">J4</text>
<text x="135.5" y="201.2">SPI3CLK</text>
<text x="135.5" y="203.7">SPI3CS0</text>
<text x="192.5" y="203.7">SPI3SIMO</text>
<text x="192.5" y="201.2">SPI3SOMI</text>
<text x="341.1" y="201.2">NHET00</text>
<text x="341.1" y="203.7">NHET02</text>
<text x="135.5" y="208.8">SPI1CS1</text>
<text x="135.5" y="206.3">SPI3ENA</text>
<text x="192.5" y="208.8">GIOA3</text>
<text x="192.5" y="206.3">SPI1CS0</text>
<text x="341.1" y="206.3">NHET04</text>
<text x="341.1" y="208.8">NHET06</text>
<text x="135.5" y="213.9">SPI2CS0</text>
<text x="192.5" y="213.9">SPI2SOMI</text>
<text x="341.1" y="211.4">NHET10</text>
<text x="341.1" y="213.9">NHET12</text>
<text x="135.5" y="218.9">CAN1TX</text>
<text x="135.5" y="221.4">CAN2TX</text>
<text x="135.5" y="216.4">SPI2SIMO</text>
<text x="192.5" y="216.4">SPI2CLK</text>
<text x="192.5" y="218.9">CAN1RX</text>
<text x="192.5" y="221.4">CAN2RX</text>
<text x="341.1" y="216.4">NHET14</text>
<text x="341.1" y="218.9">NHET16</text>
<text x="341.1" y="221.4">NHET18</text>
<text x="341.1" y="224">NHET22</text>
<text x="151.9" y="234.1">GND</text>
<text x="174.8" y="234.1">GND</text>
</g>
<g font-size="2.1" fill="#808080">
<text x="138.3" y="58.7">42</text>
<text x="145.4" y="59.8">ADIN0</text>
<text x="168.2" y="59.8">GIOA0/SPI3CS3</text>
<text x="188.6" y="58.7">1</text>
<text x="364.2" y="54.9">1</text>
<text x="364.2" y="57.4">2</text>
<text x="364.2" y="60">3</text>
<text x="138.3" y="61.2">49</text>
<text x="138.3" y="63.7">51</text>
<text x="145.4" y="62.3">ADIN1</text>
<text x="145.4" y="64.9">ADIN2</text>
<text x="168.2" y="62.3">GIOA1/SPI3CS2</text>
<text x="168.2" y="64.9">GIOA2/SPI3CS1</text>
<text x="188.6" y="61.2">2</text>
<text x="188.6" y="63.7">5</text>
<text x="138.3" y="66.2">52</text>
<text x="138.3" y="68.8">54</text>
<text x="138.3" y="71.3">55</text>
<text x="145.4" y="67.4">ADIN3</text>
<text x="145.4" y="70">ADIN4</text>
<text x="168.2" y="67.4">GIOA3/SPI2CS3</text>
<text x="168.2" y="70">GIOA4/SPI2CS2</text>
<text x="188.6" y="66.2">8</text>
<text x="188.6" y="68.8">9</text>
<text x="188.6" y="71.3">10</text>
<text x="138.3" y="73.9">56</text>
<text x="138.3" y="76.4">43</text>
<text x="145.4" y="72.5">ADIN5</text>
<text x="145.4" y="75">ADIN6</text>
<text x="145.4" y="77.6">ADIN7</text>
<text x="159.6" y="75">GIOA6/SPI2CS1/NHET31</text>
<text x="166.7" y="72.5">GIOA5/EXTCLKIN</text>
<text x="168.9" y="77.6">GIOA7/NHET29</text>
<text x="188.6" y="73.9">12</text>
<text x="188.6" y="76.4">18</text>
<text x="138.3" y="78.9">57</text>
<text x="138.3" y="81.5">48</text>
<text x="145.4" y="80.1">ADIN8</text>
<text x="145.4" y="82.7">ADIN9</text>
<text x="175.9" y="82.7">NHET00</text>
<text x="188.6" y="81.5">19</text>
<text x="317.9" y="83.4" transform="rotate(-90 317.9 83.4)">1</text>
<text x="320.5" y="83.4" transform="rotate(-90 320.5 83.4)">2</text>
<text x="323" y="83.4" transform="rotate(-90 323 83.4)">3</text>
<text x="364.2" y="80.2">1</text>
<text x="364.2" y="82.7">2</text>
<text x="138.3" y="84">50</text>
<text x="138.3" y="86.6">53</text>
<text x="138.3" y="89.1">40</text>
<text x="145.4" y="85.2">ADIN10</text>
<text x="145.4" y="87.7">ADIN11</text>
<text x="175.9" y="85.2">NHET02</text>
<text x="175.9" y="87.7">NHET04</text>
<text x="188.6" y="84">22</text>
<text x="188.6" y="86.6">25</text>
<text x="188.6" y="89.1">26</text>
<text x="364.2" y="85.3">3</text>
<text x="364.2" y="87.8">4</text>
<text x="138.3" y="91.6">41</text>
<text x="138.3" y="94.2">44</text>
<text x="145.4" y="90.2">ADIN16</text>
<text x="145.4" y="92.7">ADIN17</text>
<text x="145.4" y="95.3">ADIN20</text>
<text x="175.9" y="90.2">NHET06</text>
<text x="175.9" y="92.7">NHET08</text>
<text x="175.9" y="95.3">NHET10</text>
<text x="188.6" y="91.6">74</text>
<text x="188.6" y="94.2">83</text>
<text x="364.2" y="90.4">5</text>
<text x="364.2" y="92.9">6</text>
<text x="364.2" y="95.4">7</text>
<text x="138.3" y="96.7">45</text>
<text x="138.3" y="101.8">58</text>
<text x="145.4" y="97.8">ADIN21</text>
<text x="175.9" y="97.8">NHET12</text>
<text x="175.9" y="100.4">NHET14</text>
<text x="188.6" y="96.7">89</text>
<text x="188.6" y="99.3">90</text>
<text x="188.6" y="101.8">97</text>
<text x="317.9" y="101.8" transform="rotate(-90 317.9 101.8)">3</text>
<text x="320.5" y="101.8" transform="rotate(-90 320.5 101.8)">2</text>
<text x="323" y="101.8" transform="rotate(-90 323 101.8)">1</text>
<text x="364.2" y="98">8</text>
<text x="364.2" y="100.5">9</text>
<text x="138.3" y="106.9">46</text>
<text x="145.4" y="102.9">ADEVT/NHET28</text>
<text x="145.4" y="108">ADREFHI</text>
<text x="175.9" y="102.9">NHET16</text>
<text x="175.9" y="105.4">NHET18</text>
<text x="175.9" y="108">NHET22</text>
<text x="188.6" y="104.3">98</text>
<text x="188.6" y="106.9">11</text>
<text x="363.1" y="103.1">10</text>
<text x="138.3" y="109.4">47</text>
<text x="145.4" y="110.5">ADREFLO</text>
<text x="175.9" y="110.5">NHET24</text>
<text x="188.6" y="109.4">64</text>
<text x="138.3" y="117">73</text>
<text x="138.3" y="119.6">93</text>
<text x="145.4" y="118.1">SPI1CS0</text>
<text x="167.7" y="118.1">LIN1RX_SCI1RX</text>
<text x="168.4" y="115.6">LIN1TX_SCI1TX</text>
<text x="188.6" y="114.5">95</text>
<text x="188.6" y="117">94</text>
<text x="364.2" y="119.6">1</text>
<text x="138.3" y="122.1">27</text>
<text x="138.3" y="124.7">39</text>
<text x="145.4" y="120.7">SPI1CS1/EQEPS</text>
<text x="145.4" y="123.2">SPI1CS2</text>
<text x="145.4" y="125.8">SPI1CS3/NHET26</text>
<text x="175.3" y="125.8">CAN1RX</text>
<text x="175.6" y="123.2">CAN1TX</text>
<text x="188.6" y="122.1">62</text>
<text x="188.6" y="124.7">63</text>
<text x="317.9" y="125.3" transform="rotate(-90 317.9 125.3)">1</text>
<text x="320.5" y="125.3" transform="rotate(-90 320.5 125.3)">2</text>
<text x="323" y="125.3" transform="rotate(-90 323 125.3)">3</text>
<text x="364.2" y="122.1">2</text>
<text x="364.2" y="124.7">3</text>
<text x="138.3" y="127.2">68</text>
<text x="138.3" y="129.7">65</text>
<text x="145.4" y="128.3">SPI1ENA/NHET30</text>
<text x="145.4" y="130.8">SPI1SIMO</text>
<text x="175.3" y="130.8">CAN2RX</text>
<text x="175.6" y="128.3">CAN2TX</text>
<text x="188.6" y="127.2">91</text>
<text x="188.6" y="129.7">92</text>
<text x="364.2" y="127.2">4</text>
<text x="364.2" y="129.7">5</text>
<text x="138.3" y="132.3">66</text>
<text x="138.3" y="134.8">67</text>
<text x="145.4" y="133.4">SPI1SOMI</text>
<text x="145.4" y="135.9">SPI1CLK</text>
<text x="188.6" y="137.4">36</text>
<text x="364.2" y="132.3">6</text>
<text x="364.2" y="134.8">7</text>
<text x="364.2" y="137.4">8</text>
<text x="138.3" y="139.9">23</text>
<text x="138.3" y="142.4">69</text>
<text x="145.4" y="141">SPI2CS0</text>
<text x="145.4" y="143.5">SPI2SOMI</text>
<text x="167" y="143.5">SPI3ENA/EQEPB</text>
<text x="167.4" y="138.5">SPI3CLK/EQEPA</text>
<text x="168.1" y="141">SPI3CS0/EQEPI</text>
<text x="188.6" y="139.9">38</text>
<text x="188.6" y="142.4">37</text>
<text x="363.1" y="142.4">10</text>
<text x="364.2" y="139.9">9</text>
<text x="138.3" y="145">70</text>
<text x="138.3" y="147.5">71</text>
<text x="145.4" y="146.1">SPI2SIMO</text>
<text x="145.4" y="148.6">SPI2CLK</text>
<text x="174" y="146.1">SPI3SIMO</text>
<text x="174" y="148.6">SPI3SOMI</text>
<text x="188.6" y="145">35</text>
<text x="188.6" y="147.5">34</text>
<text x="317.9" y="145" transform="rotate(-90 317.9 145)">3</text>
<text x="320.5" y="145" transform="rotate(-90 320.5 145)">2</text>
<text x="323" y="145" transform="rotate(-90 323 145)">1</text>
<text x="364.2" y="161.5">1</text>
<text x="364.2" y="164">2</text>
<text x="364.2" y="166.6">3</text>
<text x="364.2" y="169.1">4</text>
<text x="364.2" y="171.6">5</text>
<text x="364.2" y="174.2">6</text>
<text x="364.2" y="176.7">7</text>
<text x="364.2" y="179.3">8</text>
<text x="363.1" y="184.3">10</text>
<text x="364.2" y="181.8">9</text>
<text x="161.1" y="188.2">1</text>
<text x="161.1" y="190.7">3</text>
<text x="169.5" y="188.2">2</text>
<text x="169.5" y="190.7">4</text>
<text x="161.1" y="193.2">5</text>
<text x="161.1" y="195.7">7</text>
<text x="169.5" y="193.2">6</text>
<text x="169.5" y="195.7">8</text>
<text x="159.9" y="203.3">13</text>
<text x="160.1" y="200.8">11</text>
<text x="161.1" y="198.2">9</text>
<text x="169.5" y="198.2">10</text>
<text x="169.5" y="200.8">12</text>
<text x="169.5" y="203.3">14</text>
<text x="364.2" y="200.8">1</text>
<text x="364.2" y="203.3">2</text>
<text x="159.9" y="205.9">15</text>
<text x="159.9" y="208.4">17</text>
<text x="169.5" y="205.9">16</text>
<text x="169.5" y="208.4">18</text>
<text x="364.2" y="205.9">3</text>
<text x="364.2" y="208.4">4</text>
<text x="159.9" y="210.9">19</text>
<text x="159.9" y="213.5">21</text>
<text x="169.5" y="210.9">20</text>
<text x="169.5" y="213.5">22</text>
<text x="364.2" y="210.9">5</text>
<text x="364.2" y="213.5">6</text>
<text x="159.9" y="216">23</text>
<text x="159.9" y="218.6">25</text>
<text x="159.9" y="221.1">27</text>
<text x="169.5" y="216">24</text>
<text x="169.5" y="218.6">26</text>
<text x="169.5" y="221.1">28</text>
<text x="364.2" y="216">7</text>
<text x="364.2" y="218.6">8</text>
<text x="364.2" y="221.1">9</text>
<text x="159.9" y="223.6">29</text>
<text x="169.5" y="223.6">30</text>
<text x="363.1" y="223.6">10</text>
</g>
<g font-size="1.8" fill="#808080">
<text x="70.7" y="67.9">U6</text>
<text x="70.7" y="78.1">TEMT6000</text>
</g>
</svg>
